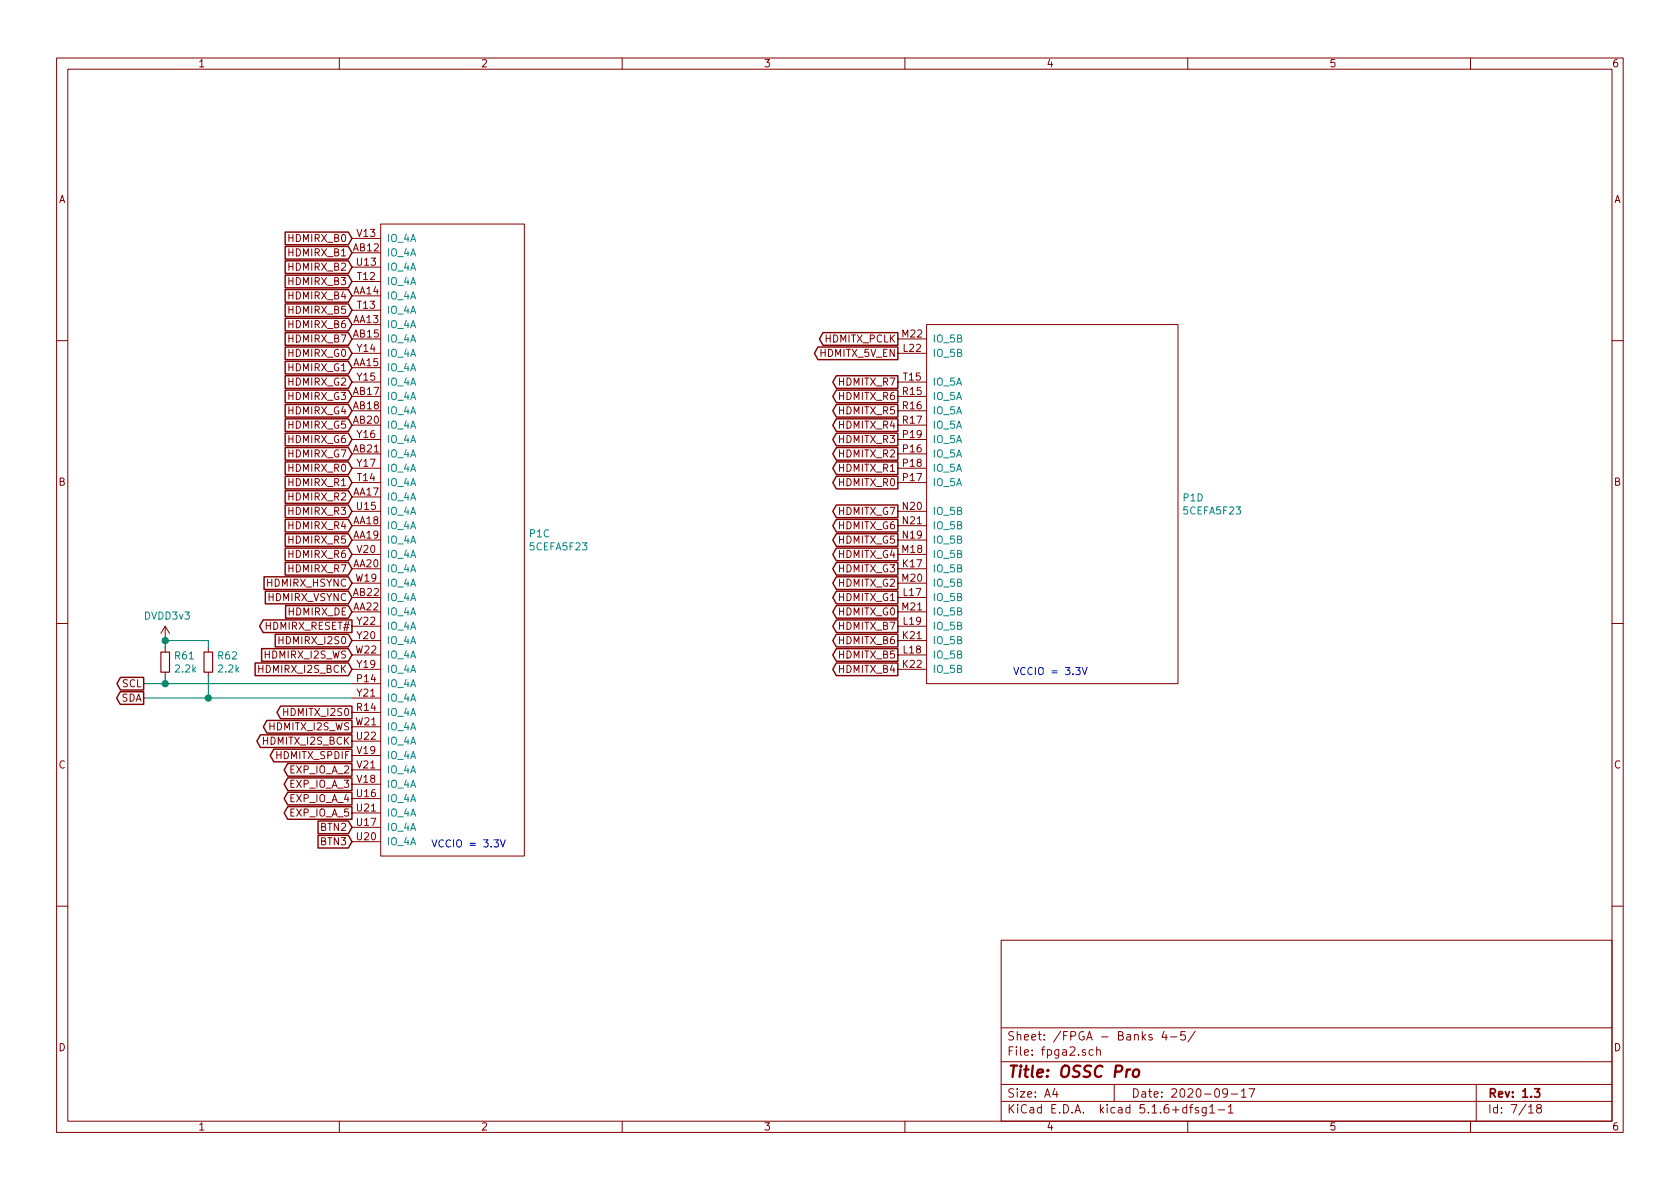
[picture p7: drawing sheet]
<svg xmlns="http://www.w3.org/2000/svg" width="297mm" height="210mm" viewBox="0 0 297 210" stroke-linecap="round" stroke-linejoin="round" font-family="sans-serif">
<g fill="none" stroke="#840000" stroke-width=".18">
<path d="M10 10.3h277v189.9h-277zM12 12.2h273v186.1h-273zM60 10.3v1.9M110 10.3v1.9M160 10.3v1.9M210 10.3v1.9M260 10.3v1.9M67.3 39.6h25.4v111.8h-25.4zM62.2 59.9h5.1M62.2 57.4h5.1M62.2 52.3h5.1M62.2 44.7h5.1"/>
<path d="M62.2 49.8h5.1M62.2 54.9h5.1M62.2 47.2h5.1M62.2 42.2h5.1M158.7 59.9h5.1M163.8 57.4h44.5v63.5h-44.5zM10 60.2h2M62.2 62.5h5.1M62.2 77.7h5.1M62.2 70.1h5.1M62.2 72.6h5.1M62.2 75.2h5.1"/>
<path d="M62.2 67.6h5.1M62.2 65h5.1M158.7 62.5h5.1M158.7 77.7h5.1M158.7 70.1h5.1M158.7 72.6h5.1M158.7 75.2h5.1M158.7 67.6h5.1M285 60.2h2M62.2 98h5.1M62.2 95.5h5.1M62.2 90.4h5.1"/>
<path d="M62.2 93h5.1M62.2 80.3h5.1M62.2 85.3h5.1M62.2 82.8h5.1M62.2 87.9h5.1M158.7 98h5.1M158.7 95.5h5.1M158.7 90.4h5.1M158.7 93h5.1M158.7 80.3h5.1M158.7 85.3h5.1M158.7 82.8h5.1"/>
<path d="M10 110.3h2M29.2 110.7l-.8 1.3M29.2 110.7v2.6M29.2 114.5v.8M29.2 118.9v.7M29.2 110.7l.8 1.3M36.8 114.5v.8M36.8 118.9v.7M49.3 112.6v1.2M49.3 113.2h.7M62.2 100.6h5.1M62.2 113.3h5.1"/>
<path d="M62.2 118.4h5.1M62.2 105.7h5.1M62.2 115.8h5.1M62.2 110.7h5.1M62.2 103.1h5.1M62.2 108.2h5.1M158.7 100.6h5.1M158.7 113.3h5.1M158.7 118.4h5.1M158.7 105.7h5.1M158.7 115.8h5.1M158.7 110.7h5.1"/>
<path d="M158.7 103.1h5.1M158.7 108.2h5.1M285 110.3h2M62.2 120.9h5.1M62.2 126h5.1M62.2 131.1h5.1M62.2 138.7h5.1M62.2 133.6h5.1M62.2 136.1h5.1M62.2 128.5h5.1M62.2 123.4h5.1M62.2 141.2h5.1"/>
<path d="M62.2 146.3h5.1M62.2 148.8h5.1M62.2 143.8h5.1M10 160.2h2M177 166.3h108v32h-108zM285 160.2h2M60 198.3v1.9M110 198.3v1.9M160 198.3v1.9M177 194.8h108M177 191.8h108M177 187.8h108"/>
<path d="M177 181.8h108M186.5 192.5l-.4 1h1M186.8 193v1M193.3 185.7l-.5-.1-.2 .3 .1 .6h.6M193.9 185.7h.1a.37 .37 0 0 1 .6 .1v.8M193.9 185.1v1.5M197 191.8v3M203.7 183l-.4-.1-.2 .2 .1 .3 .5 .1v.3h-.6M205.8 182.3l-.3 1.1h.9M206.2 182.9v1M207 183.4h1.1M209.5 182.4h-.7v.7l.2-.1 .5 .1 .1 .2-.1 .5-.2 .1-.5-.1"/>
<path d="M210 198.3v1.9M210.3 195.8h.6M210.9 195.3l-.4 .2v1.3M211.3 182.3l-1.3 2M211.9 195.9l-.4-.1-.2 .2 .1 .3 .5 .1v.3h-.6M213.3 195.8v1.2l-.3 .3h-.4M213.3 195.9l-.5-.1-.3 .3 .1 .6 .2 .1 .5-.1M213.9 195.8l.4-.5v1.5M213.9 196.8h.9M215.4 196.3h1.1M217 193.2l-.1 .2a.48 .48 0 0 1-.6-.1v-.6a.48 .48 0 0 1 .6-.1l.1 .1a1.19 1.19 0 0 1-.2 1.2l-.5 .1M217.2 195.8l.4-.5v1.5"/>
<path d="M217.2 196.8h.8M217.7 193.5h1.1M219.5 193l.4-.5v1.5M219.5 194h.8M220.8 192.5h1l-.6 1.5M260 198.3v1.9M261 191.8v6.5M270.3 195.8l.4-.5v1.5M270.3 196.8h.8M272 196l-.3-.3 .1-.2a.48 .48 0 0 1 .6-.1l.1 .2-.1 .3-.6 .1a.48 .48 0 0 0 0 .7l.2 .1 .5-.1v-.4l-.2-.3"/>
</g>
<path d="M271.3 192.5h.9l-.5 .6 .5 .1v.7l-.2 .1-.7-.1" fill="none" stroke="#840000" stroke-width=".3"/>
<path d="M200.5 189.3a.53 .53 0 0 1 .5-.2 .53 .53 0 0 1 .4 .4l-.1 .6a.56 .56 0 0 1-.5 .4 .56 .56 0 0 1-.5-.4z" fill="none" stroke="#840000" stroke-width=".41"/>
<path d="M28.4 115.3h1.6v3.6h-1.6zM36.1 115.3h1.5v3.6h-1.5z" fill="none" stroke="#840000" stroke-width=".2"/>
<path d="M29.2 114.5v-1.2h7.6v1.2M29.2 119.6v1.3M36.8 119.6v3.8M25.4 123.4h36.8M25.4 120.9h36.8" fill="none" stroke="#008400" stroke-width=".18"/>
<g fill="none" stroke="#840000" stroke-width=".25">
<path d="M50.4 41h11.2l.6 1.2-.6 1.1h-11.2zM50.4 43.6h11.2l.6 1.1-.6 1.1h-11.2zM50.4 58.8h11.2l.6 1.1-.6 1.2h-11.2zM50.4 48.7h11.2l.6 1.1-.6 1.1h-11.2zM50.4 51.2h11.2l.6 1.1-.6 1.1h-11.2zM50.4 46.1h11.2l.6 1.1-.6 1.2h-11.2zM50.4 53.7h11.2l.6 1.2-.6 1.1h-11.2zM50.4 56.3h11.2l.6 1.1-.6 1.1h-11.2zM145.5 58.8h13.2v2.3h-13.2l-.6-1.2zM50.4 74.1h11.2l.6 1.1-.6 1.1h-11.2zM50.4 79.1h11.2l.6 1.2-.6 1.1h-11.2zM50.4 76.6h11.2l.6 1.1-.6 1.1h-11.2z"/>
<path d="M50.4 71.5h11.2l.6 1.1-.6 1.2h-11.2zM50.4 61.4h11.2l.6 1.1-.6 1.1h-11.2zM50.4 63.9h11.2l.6 1.1-.6 1.1h-11.2zM50.4 66.4h11.2l.6 1.2-.6 1.1h-11.2zM50.4 69h11.2l.6 1.1-.6 1.1h-11.2zM144.6 61.4h14.1v2.2h-14.1l-.6-1.1zM147.9 79.1h10.8v2.3h-10.8l-.7-1.1zM147.9 76.6h10.8v2.2h-10.8l-.7-1.1zM147.9 74.1h10.8v2.2h-10.8l-.7-1.1zM147.9 71.5h10.8v2.3h-10.8l-.7-1.2zM147.9 69h10.8v2.2h-10.8l-.7-1.1zM147.9 66.4h10.8v2.3h-10.8l-.7-1.1z"/>
<path d="M50.4 91.8h11.2l.6 1.2-.6 1.1h-11.2zM50.4 99.5h11.2l.6 1.1-.6 1.1h-11.2zM50.4 96.9h11.2l.6 1.1-.6 1.2h-11.2zM50.4 94.4h11.2l.6 1.1-.6 1.1h-11.2zM50.4 89.3h11.2l.6 1.1-.6 1.1h-11.2zM50.4 86.8h11.2l.6 1.1-.6 1.1h-11.2zM50.4 84.2h11.2l.6 1.1-.6 1.2h-11.2zM50.4 81.7h11.2l.6 1.1-.6 1.1h-11.2zM147.9 81.7h10.8v2.2h-10.8l-.7-1.1zM147.9 99.5h10.8v2.2h-10.8l-.7-1.1zM147.9 96.9h10.8v2.3h-10.8l-.7-1.2zM147.9 94.4h10.8v2.2h-10.8l-.7-1.1z"/>
<path d="M147.9 91.8h10.8v2.3h-10.8l-.7-1.1zM147.9 89.3h10.8v2.2h-10.8l-.7-1.1zM147.9 84.2h10.8v2.3h-10.8l-.7-1.2zM21.3 119.8h4.1v2.2h-4.1l-.6-1.1zM45.1 117.2h16.5l.6 1.2-.6 1.1h-16.5zM46.3 114.7h15.3l.6 1.1-.6 1.1h-15.3zM46.5 109.6h15.7v2.3h-15.7l-.6-1.2zM46.7 102h14.9l.6 1.1-.6 1.1h-14.9zM46.9 104.5h14.7l.6 1.2-.6 1.1h-14.7zM48.7 112.2h12.9l.6 1.1-.6 1.1h-12.9zM50.5 107.1h11.1l.6 1.1-.6 1.1h-11.1zM147.9 104.5h10.8v2.3h-10.8l-.7-1.1z"/>
<path d="M147.9 117.2h10.8v2.3h-10.8l-.7-1.1zM147.9 114.7h10.8v2.2h-10.8l-.7-1.1zM147.9 112.2h10.8v2.2h-10.8l-.7-1.1zM147.9 109.6h10.8v2.3h-10.8l-.7-1.2zM147.9 107.1h10.8v2.2h-10.8l-.7-1.1zM147.9 102h10.8v2.2h-10.8l-.7-1.1zM21.3 122.3h4.1v2.3h-4.1l-.7-1.2zM46.1 129.9h16.1v2.3h-16.1l-.7-1.1zM47.2 127.4h15v2.2h-15l-.6-1.1zM48.4 132.5h13.8v2.2h-13.8l-.6-1.1zM49.6 124.9h12.6v2.2h-12.6l-.6-1.1zM50.9 137.6h11.3v2.2h-11.3l-.7-1.1z"/>
<path d="M50.9 135h11.3v2.3h-11.3l-.7-1.2zM50.9 140.1h11.3v2.2h-11.3l-.7-1.1zM50.9 142.6h11.3v2.3h-11.3l-.7-1.1zM56.2 147.7h5.4l.6 1.1-.6 1.2h-5.4zM56.2 145.2h5.4l.6 1.1-.6 1.1h-5.4z"/>
</g>
<path d="M190.2 118h.8l-.4 .5 .3 .1v.6l-.1 .1-.6-.1M191.3 118l.5 1.3 .4-1.3M87.3 148.5h.8l-.4 .5 .4 .1v.6l-.2 .1-.6-.1M88.5 148.5l.4 1.3 .4-1.3" fill="none" stroke="#0000c2" stroke-width=".18"/>
<g fill="#008400" stroke="#008400" stroke-width=".25">
<circle cx="29.2" cy="113.3" r=".51"/>
<circle cx="36.8" cy="123.4" r=".51"/>
<circle cx="29.2" cy="120.9" r=".51"/>
</g>
<text font-size="2.8" fill="#840000" x="178" y="190.5">Title: OSSC Pro</text>
<g font-size="2.1" fill="#840000">
<text x="178" y="184">Sheet: /FPGA - Banks 4-5/</text>
<text x="178" y="186.7">File: fpga2.sch</text>
<text x="178" y="196.9">KiCad E.D.A. kicad 5.1.6+dfsg1-1</text>
<text x="178" y="194.1">Size: A4</text>
<text x="200" y="194.1">Date: 2020-09-17</text>
<text x="263" y="194.1">Rev: 1.3</text>
<text x="263" y="196.9">Id: 7/18</text>
</g>
<g font-size="1.8" fill="#840000">
<text x="35" y="11.9">1</text>
<text x="85" y="11.9">2</text>
<text x="135" y="11.9">3</text>
<text x="185" y="11.9">4</text>
<text x="235" y="11.9">5</text>
<text x="285" y="11.9">6</text>
<text x="10.4" y="35.9">A</text>
<text x="285.4" y="35.9">A</text>
<text x="63.2" y="41.9">V13</text>
<text x="51.2" y="42.8">HDMIRX_B0</text>
<text x="51.2" y="45.3">HDMIRX_B1</text>
<text x="51.2" y="47.9">HDMIRX_B2</text>
<text x="62.5" y="44.4">AB12</text>
<text x="63.1" y="47">U13</text>
<text x="51.2" y="50.4">HDMIRX_B3</text>
<text x="51.2" y="53">HDMIRX_B4</text>
<text x="62.5" y="52.1">AA14</text>
<text x="63.2" y="49.5">T12</text>
<text x="51.2" y="55.5">HDMIRX_B5</text>
<text x="51.2" y="58">HDMIRX_B6</text>
<text x="62.5" y="57.1">AA13</text>
<text x="62.5" y="59.7">AB15</text>
<text x="63.2" y="54.6">T13</text>
<text x="159.6" y="59.7">M22</text>
<text x="51.1" y="63.1">HDMIRX_G0</text>
<text x="51.1" y="65.7">HDMIRX_G1</text>
<text x="51.2" y="60.6">HDMIRX_B7</text>
<text x="62.5" y="64.8">AA15</text>
<text x="63.2" y="62.2">Y14</text>
<text x="145.1" y="63.1">HDMITX_5V_EN</text>
<text x="145.9" y="60.6">HDMITX_PCLK</text>
<text x="159.8" y="62.2">L22</text>
<text x="51.1" y="68.2">HDMIRX_G2</text>
<text x="51.1" y="70.7">HDMIRX_G3</text>
<text x="62.5" y="69.8">AB17</text>
<text x="63.2" y="67.3">Y15</text>
<text x="148.5" y="70.7">HDMITX_R6</text>
<text x="148.5" y="68.2">HDMITX_R7</text>
<text x="159.7" y="69.8">R15</text>
<text x="159.8" y="67.3">T15</text>
<text x="51.1" y="75.8">HDMIRX_G5</text>
<text x="51.1" y="73.3">HDMIRX_G4</text>
<text x="62.5" y="72.4">AB18</text>
<text x="62.5" y="74.9">AB20</text>
<text x="63.2" y="77.5">Y16</text>
<text x="148.5" y="75.8">HDMITX_R4</text>
<text x="148.5" y="73.3">HDMITX_R5</text>
<text x="159.7" y="72.4">R16</text>
<text x="159.7" y="74.9">R17</text>
<text x="159.7" y="77.5">P19</text>
<text x="51.1" y="80.9">HDMIRX_G7</text>
<text x="51.1" y="78.4">HDMIRX_G6</text>
<text x="51.2" y="83.4">HDMIRX_R0</text>
<text x="62.5" y="80">AB21</text>
<text x="63.2" y="82.5">Y17</text>
<text x="148.5" y="80.9">HDMITX_R2</text>
<text x="148.5" y="78.4">HDMITX_R3</text>
<text x="148.5" y="83.4">HDMITX_R1</text>
<text x="159.7" y="80">P16</text>
<text x="159.7" y="82.5">P18</text>
<text x="10.4" y="85.9">B</text>
<text x="51.2" y="88.5">HDMIRX_R2</text>
<text x="51.2" y="86">HDMIRX_R1</text>
<text x="62.5" y="87.6">AA17</text>
<text x="63.2" y="85.1">T14</text>
<text x="148.5" y="86">HDMITX_R0</text>
<text x="159.7" y="85.1">P17</text>
<text x="285.4" y="85.9">B</text>
<text x="51.2" y="93.6">HDMIRX_R4</text>
<text x="51.2" y="91.1">HDMIRX_R3</text>
<text x="62.5" y="92.7">AA18</text>
<text x="62.5" y="95.2">AA19</text>
<text x="63.1" y="90.2">U15</text>
<text x="148.4" y="93.6">HDMITX_G6</text>
<text x="148.4" y="91.1">HDMITX_G7</text>
<text x="159.7" y="95.2">N19</text>
<text x="159.7" y="90.2">N20</text>
<text x="159.7" y="92.7">N21</text>
<text x="51.2" y="101.2">HDMIRX_R7</text>
<text x="51.2" y="98.7">HDMIRX_R6</text>
<text x="51.2" y="96.1">HDMIRX_R5</text>
<text x="62.5" y="100.3">AA20</text>
<text x="63.2" y="97.8">V20</text>
<text x="148.4" y="101.2">HDMITX_G3</text>
<text x="148.4" y="98.7">HDMITX_G4</text>
<text x="148.4" y="96.1">HDMITX_G5</text>
<text x="159.6" y="97.8">M18</text>
<text x="159.7" y="100.3">K17</text>
<text x="47.3" y="103.8">HDMIRX_HSYNC</text>
<text x="47.4" y="106.3">HDMIRX_VSYNC</text>
<text x="62.5" y="107.9">AA22</text>
<text x="62.5" y="105.4">AB22</text>
<text x="63" y="102.9">W19</text>
<text x="148.4" y="106.3">HDMITX_G1</text>
<text x="148.4" y="103.8">HDMITX_G2</text>
<text x="159.6" y="102.9">M20</text>
<text x="159.6" y="107.9">M21</text>
<text x="159.8" y="105.4">L17</text>
<text x="47.1" y="111.4">HDMIRX_RESET#</text>
<text x="49.8" y="113.9">HDMIRX_I2S0</text>
<text x="51" y="108.8">HDMIRX_DE</text>
<text x="63.2" y="113">Y20</text>
<text x="63.2" y="110.5">Y22</text>
<text x="148.4" y="108.8">HDMITX_G0</text>
<text x="148.5" y="113.9">HDMITX_B6</text>
<text x="148.5" y="111.4">HDMITX_B7</text>
<text x="159.7" y="113">K21</text>
<text x="159.8" y="110.5">L19</text>
<text x="46" y="119">HDMIRX_I2S_BCK</text>
<text x="47" y="116.5">HDMIRX_I2S_WS</text>
<text x="63" y="115.6">W22</text>
<text x="63.2" y="118.1">Y19</text>
<text x="148.5" y="119">HDMITX_B4</text>
<text x="148.5" y="116.5">HDMITX_B5</text>
<text x="159.7" y="118.1">K22</text>
<text x="159.8" y="115.6">L18</text>
<text x="21.4" y="124.1">SDA</text>
<text x="21.6" y="121.5">SCL</text>
<text x="63.1" y="125.7">R14</text>
<text x="63.2" y="120.6">P14</text>
<text x="63.2" y="123.2">Y21</text>
<text x="46.7" y="131.7">HDMITX_I2S_BCK</text>
<text x="47.7" y="129.2">HDMITX_I2S_WS</text>
<text x="50.6" y="126.6">HDMITX_I2S0</text>
<text x="63" y="128.3">W21</text>
<text x="63.1" y="130.8">U22</text>
<text x="10.4" y="135.9">C</text>
<text x="49" y="134.2">HDMITX_SPDIF</text>
<text x="51.4" y="136.8">EXP_IO_A_2</text>
<text x="63.2" y="133.3">V19</text>
<text x="63.2" y="135.9">V21</text>
<text x="285.4" y="135.9">C</text>
<text x="51.4" y="141.9">EXP_IO_A_4</text>
<text x="51.4" y="139.3">EXP_IO_A_3</text>
<text x="63.1" y="141">U16</text>
<text x="63.1" y="143.5">U21</text>
<text x="63.2" y="138.4">V18</text>
<text x="51.4" y="144.4">EXP_IO_A_5</text>
<text x="56.8" y="149.5">BTN3</text>
<text x="56.8" y="146.9">BTN2</text>
<text x="63.1" y="146">U17</text>
<text x="63.1" y="148.6">U20</text>
<text x="10.4" y="185.9">D</text>
<text x="285.4" y="185.9">D</text>
<text x="35" y="199.9">1</text>
<text x="85" y="199.9">2</text>
<text x="135" y="199.9">3</text>
<text x="185" y="199.9">4</text>
<text x="235" y="199.9">5</text>
<text x="285" y="199.9">6</text>
</g>
<g font-size="1.8" fill="#008484">
<text x="68.3" y="45.3">IO_4A</text>
<text x="68.3" y="47.9">IO_4A</text>
<text x="68.3" y="42.8">IO_4A</text>
<text x="68.3" y="53">IO_4A</text>
<text x="68.3" y="50.4">IO_4A</text>
<text x="68.3" y="58">IO_4A</text>
<text x="68.3" y="55.5">IO_4A</text>
<text x="68.3" y="65.7">IO_4A</text>
<text x="68.3" y="60.6">IO_4A</text>
<text x="68.3" y="63.1">IO_4A</text>
<text x="164.8" y="63.1">IO_5B</text>
<text x="164.8" y="60.6">IO_5B</text>
<text x="68.3" y="70.7">IO_4A</text>
<text x="68.3" y="68.2">IO_4A</text>
<text x="164.8" y="70.7">IO_5A</text>
<text x="164.8" y="68.2">IO_5A</text>
<text x="68.3" y="73.3">IO_4A</text>
<text x="68.3" y="75.8">IO_4A</text>
<text x="164.8" y="73.3">IO_5A</text>
<text x="164.8" y="75.8">IO_5A</text>
<text x="68.3" y="80.9">IO_4A</text>
<text x="68.3" y="78.4">IO_4A</text>
<text x="68.3" y="83.4">IO_4A</text>
<text x="164.8" y="80.9">IO_5A</text>
<text x="164.8" y="83.4">IO_5A</text>
<text x="164.8" y="78.4">IO_5A</text>
<text x="68.3" y="88.5">IO_4A</text>
<text x="68.3" y="86">IO_4A</text>
<text x="164.8" y="86">IO_5A</text>
<text x="209.2" y="88.7">P1D</text>
<text x="68.3" y="93.6">IO_4A</text>
<text x="68.3" y="91.1">IO_4A</text>
<text x="93.7" y="95">P1C</text>
<text x="164.8" y="91.1">IO_5B</text>
<text x="164.8" y="93.6">IO_5B</text>
<text x="209.4" y="91">5CEFA5F23</text>
<text x="68.3" y="96.1">IO_4A</text>
<text x="68.3" y="101.2">IO_4A</text>
<text x="68.3" y="98.7">IO_4A</text>
<text x="93.9" y="97.3">5CEFA5F23</text>
<text x="164.8" y="101.2">IO_5B</text>
<text x="164.8" y="98.7">IO_5B</text>
<text x="164.8" y="96.1">IO_5B</text>
<text x="68.3" y="106.3">IO_4A</text>
<text x="68.3" y="103.8">IO_4A</text>
<text x="164.8" y="106.3">IO_5B</text>
<text x="164.8" y="103.8">IO_5B</text>
<text x="25.6" y="109.6">DVDD3v3</text>
<text x="68.3" y="108.8">IO_4A</text>
<text x="68.3" y="113.9">IO_4A</text>
<text x="68.3" y="111.4">IO_4A</text>
<text x="164.8" y="113.9">IO_5B</text>
<text x="164.8" y="111.4">IO_5B</text>
<text x="164.8" y="108.8">IO_5B</text>
<text x="31" y="116.6">R61</text>
<text x="31.1" y="118.9">2.2k</text>
<text x="38.6" y="116.6">R62</text>
<text x="38.7" y="118.9">2.2k</text>
<text x="68.3" y="116.5">IO_4A</text>
<text x="68.3" y="119">IO_4A</text>
<text x="164.8" y="119">IO_5B</text>
<text x="164.8" y="116.5">IO_5B</text>
<text x="68.3" y="121.5">IO_4A</text>
<text x="68.3" y="124.1">IO_4A</text>
<text x="68.3" y="126.6">IO_4A</text>
<text x="68.3" y="131.7">IO_4A</text>
<text x="68.3" y="129.2">IO_4A</text>
<text x="68.3" y="134.2">IO_4A</text>
<text x="68.3" y="136.8">IO_4A</text>
<text x="68.3" y="141.9">IO_4A</text>
<text x="68.3" y="139.3">IO_4A</text>
<text x="68.3" y="146.9">IO_4A</text>
<text x="68.3" y="149.5">IO_4A</text>
<text x="68.3" y="144.4">IO_4A</text>
</g>
<g font-size="1.8" fill="#0000c2">
<text x="179.1" y="119.4">VCCIO = 3.3V</text>
<text x="76.2" y="149.9">VCCIO = 3.3V</text>
</g>
</svg>
